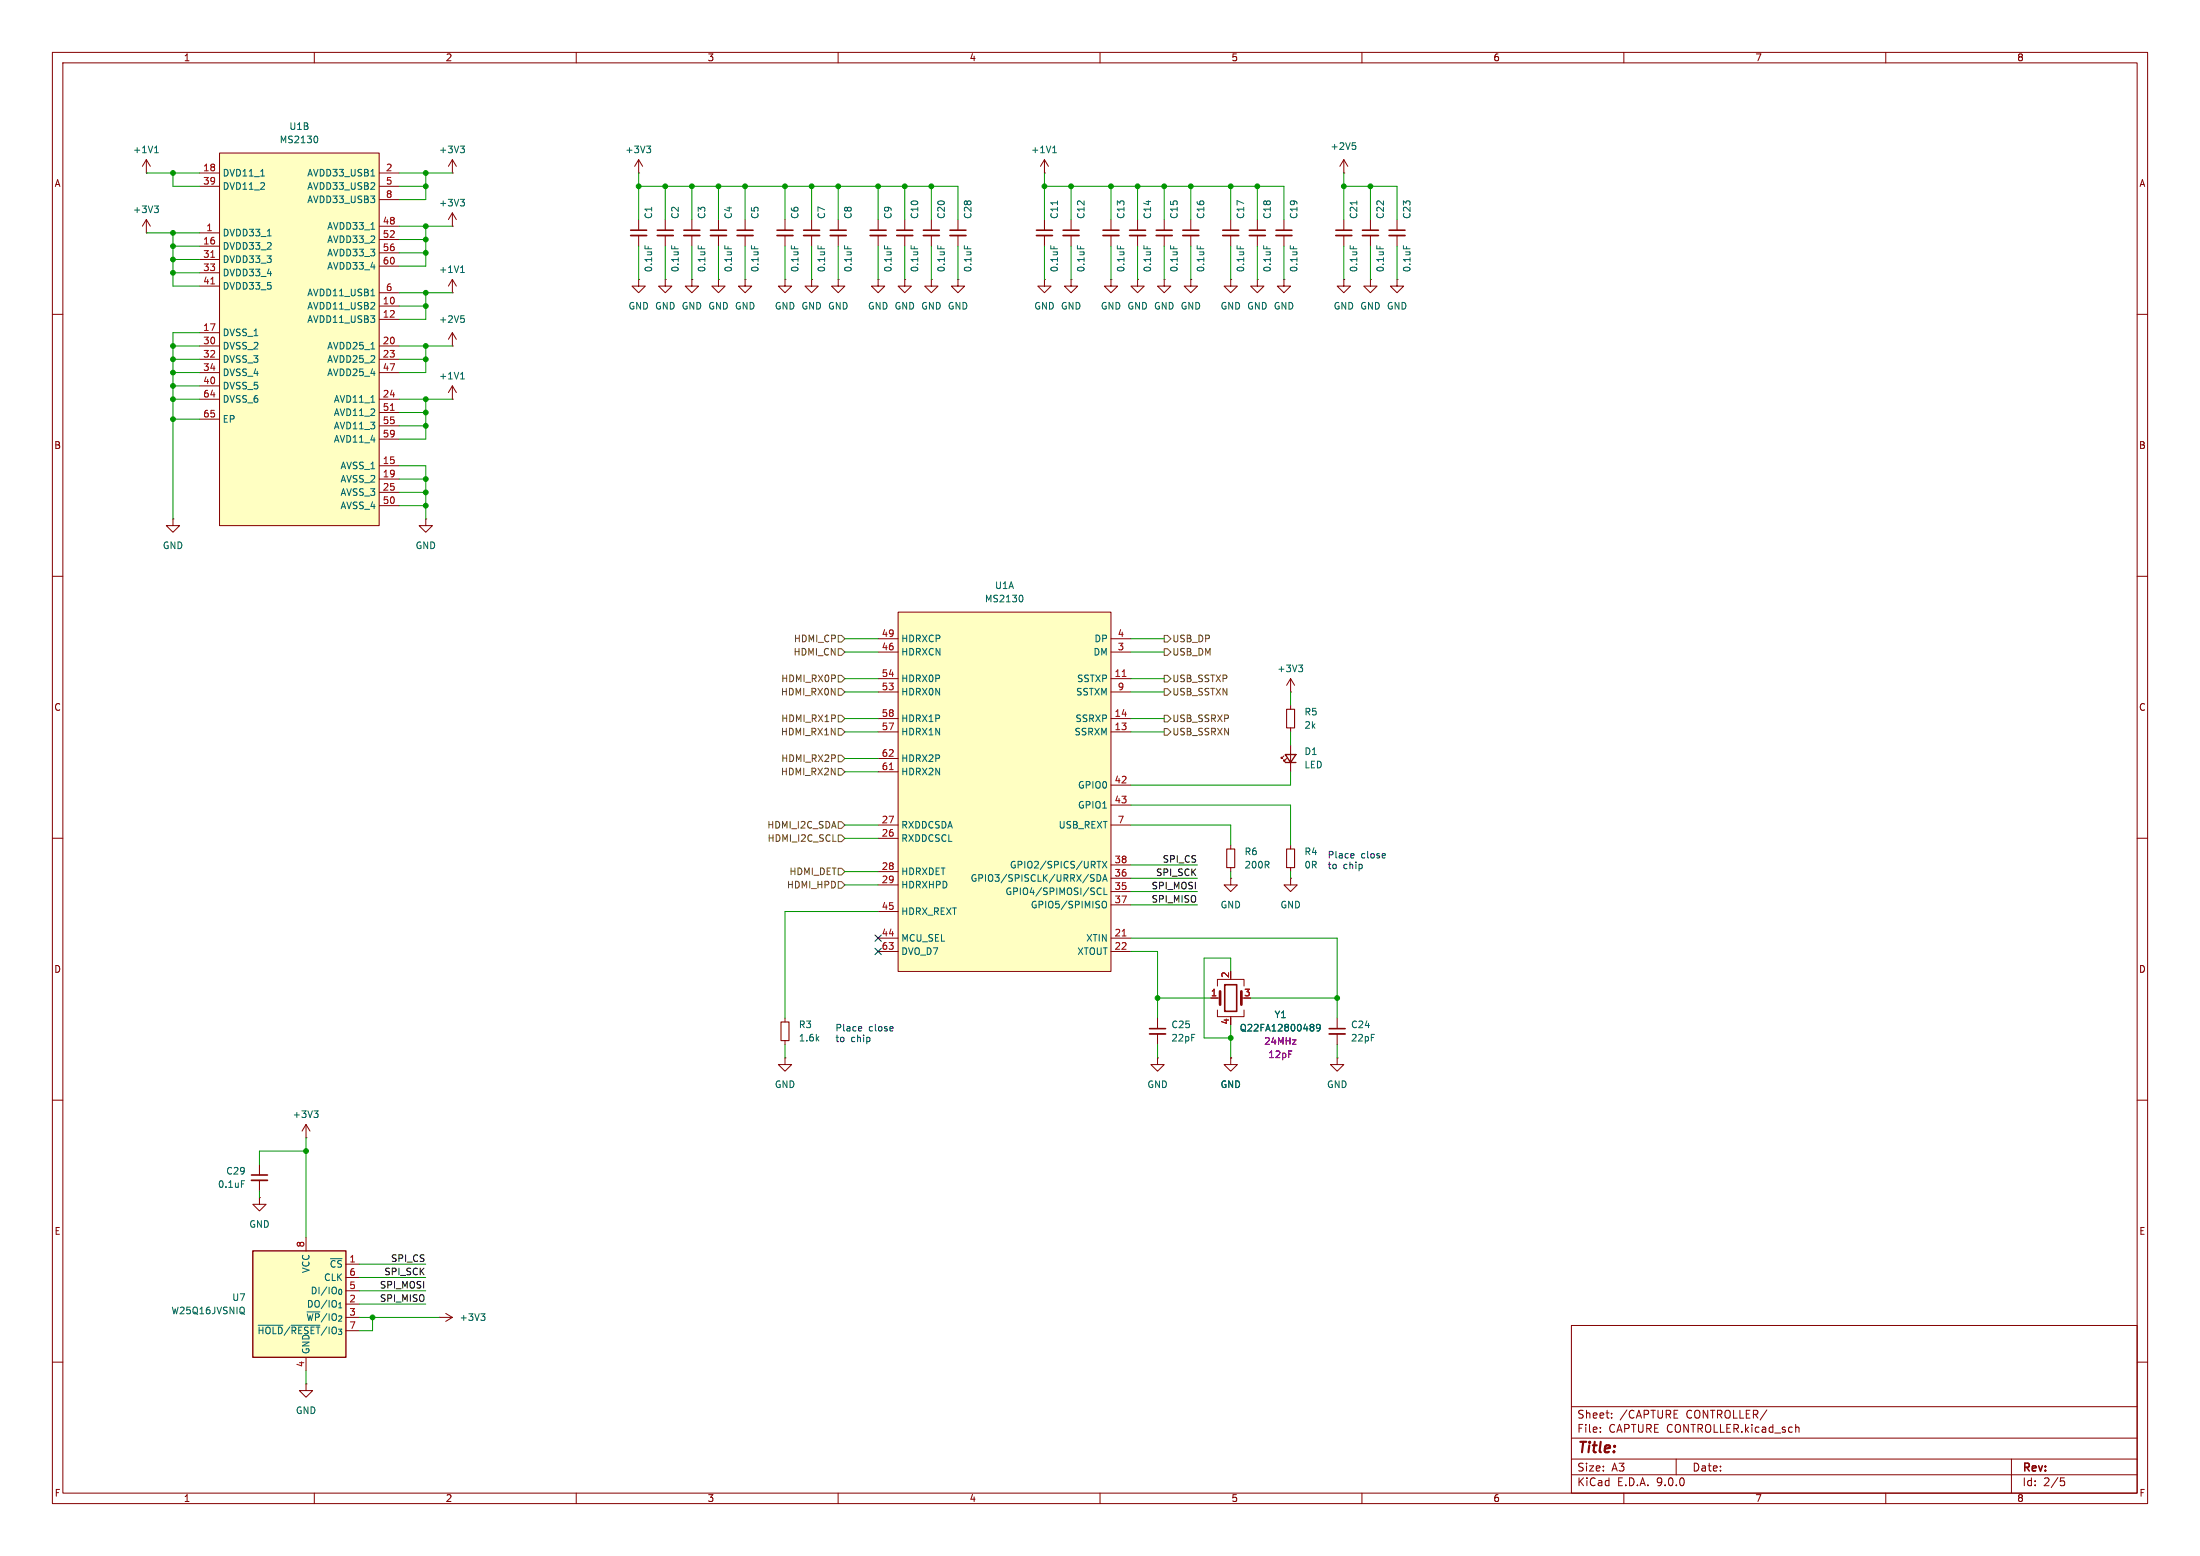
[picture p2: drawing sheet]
<svg xmlns="http://www.w3.org/2000/svg" width="420mm" height="297mm" viewBox="0 0 420 297" stroke-linecap="round" stroke-linejoin="round" font-family="sans-serif">
<g fill="none" stroke="#840000" stroke-width=".19">
<path d="M10 10h400v277h-400zM12 12h396v273h-396zM60 10v2M110 10v2M160 10v2M210 10v2M260 10v2M310 10v2M360 10v2M127 53.3v1.3h-1.3l1.3 1.3 1.3-1.3h-1.3M127 53.3h.1M127 41.9v2"/>
<path d="M127 45v2M149.9 53.3v1.3h-1.3l1.3 1.3 1.2-1.3h-1.2M149.9 53.3h.1M154.9 53.3v1.3h-1.2l1.2 1.3 1.3-1.3h-1.3M154.9 53.3h.1M240 53.3v1.3h-1.2l1.2 1.3 1.3-1.3h-1.3M240 53.3h.1M240 41.9v2M240 45v2M245.1 53.3v1.3h-1.3l1.3 1.3 1.3-1.3h-1.3M245.1 53.3h.1M261.6 41.9v2"/>
<path d="M261.6 45v2M266.7 41.9v2M266.7 45v2M10 60h2M408 60h2M10 110h2M408 110h2M246.4 132.1h.1M246.4 129.5l.7 1.3M246.4 129.5l-.8 1.3M246.4 129.5v2.6M246.4 134.6v.8"/>
<path d="M246.4 138.9v.8M10 160h2M245.1 144.3l-.5 .5v-.3v.3h.3M245.6 144.8l-.5 .5v-.3v.3h.3M246.4 142.2v5.1M408 160h2M10 210h2M408 210h2M300 253h108v32h-108zM10 260h2M300 278.5h108M300 274.5h108"/>
<path d="M300 268.5h108M305.5 273.2v.2M305.5 272.5v.1M307.7 270.5v.2M307.7 269.8v.1M320 278.5v3M342.9 272.5h.5v.9M384 278.5v6.5M408 260h2M60 285v2M110 285v2M160 285v2"/>
<path d="M210 285v2M260 285v2M300 281.5h108M310 285v2M360 285v2M393.4 282.1h.7M393.5 282.7h.4l.3 .2-.2 .6-.5 .1"/>
</g>
<path d="M125.5 43.9h3M238.5 43.9h3.1M260.1 43.9h3M265.2 43.9h3" fill="none" stroke="#840000" stroke-width=".3"/>
<path d="M125.5 45h3M238.5 45h3.1M260.1 45h3M265.2 45h3" fill="none" stroke="#840000" stroke-width=".33"/>
<path d="M128.2 46.9v.6M241.2 46.9v.6M262.8 46.9v.6M267.9 46.9v.6M247.9 126.9h.8l-.4 .5M248.4 127.4l.3 .3v.3l-.3 .2" fill="none" stroke="#006464" stroke-width=".19"/>
<path d="M245.6 135.4h1.5v3.5h-1.5z" fill="none" stroke="#840000" stroke-width=".2"/>
<path d="M245.4 144h2l-1 1.5zM245.4 145.5h2" fill="none" stroke="#840000" stroke-width=".25"/>
<path d="M171.4 116.8h40.7v68.6h-40.7z" fill="#ffffc2"/>
<g fill="none" stroke="#840000" stroke-width=".19">
<path d="M86.4 33h.1M86.4 30.5v2.5M86.4 30.5l-.8 1.3M86.4 30.5l.7 1.3M121.9 33h.1M121.9 30.5v2.5M121.9 30.5l.8 1.3M121.9 30.5l-.7 1.3M256.5 33h.1M256.5 30.5l-.7 1.3M256.5 30.5l.8 1.3M256.5 30.5v2.5"/>
<path d="M86.4 43.2h.1M86.4 55.9h.1M86.4 40.6l-.8 1.3M86.4 40.6l.7 1.3M86.4 40.6v2.6M86.4 53.3v2.6M86.4 53.3l-.8 1.3M86.4 53.3l.7 1.3M121.9 53.3v1.3h-1.3l1.3 1.3 1.3-1.3h-1.3M121.9 53.3h.1M121.9 41.9v2M121.9 45v2"/>
<path d="M132.1 53.3v1.3h-1.3l1.3 1.3 1.2-1.3h-1.2M132.1 53.3h.1M137.2 53.3v1.3h-1.3l1.3 1.3 1.2-1.3h-1.2M137.2 53.3h.1M142.2 53.3v1.3h-1.2l1.2 1.3 1.3-1.3h-1.3M142.2 53.3h.1M149.9 41.9v2M149.9 45v2M167.6 53.3v1.3h-1.2l1.2 1.3 1.3-1.3h-1.3M167.6 53.3h.1M172.7 53.3v1.3h-1.3l1.3 1.3 1.3-1.3h-1.3M172.7 53.3h.1"/>
<path d="M212.1 53.3v1.3h-1.3l1.3 1.3 1.3-1.3h-1.3M212.1 53.3h.1M212.1 41.9v2M212.1 45v2M217.2 53.3v1.3h-1.3l1.3 1.3 1.2-1.3h-1.2M217.2 53.3h.1M217.2 41.9v2M217.2 45v2M222.2 53.3v1.3h-1.2l1.2 1.3 1.3-1.3h-1.3M222.2 53.3h.1M222.2 41.9v2M222.2 45v2"/>
<path d="M227.3 53.3v1.3h-1.2l1.2 1.3 1.3-1.3h-1.3M227.3 53.3h.1M234.9 53.3v1.3h-1.2l1.2 1.3 1.3-1.3h-1.3M234.9 53.3h.1M234.9 41.9v2M234.9 45v2M245.1 41.9v2M245.1 45v2M256.5 53.3v1.3h-1.2l1.2 1.3 1.3-1.3h-1.3M256.5 53.3h.1M261.6 53.3v1.3h-1.3l1.3 1.3 1.3-1.3h-1.3M261.6 53.3h.1"/>
<path d="M266.7 53.3v1.3h-1.3l1.3 1.3 1.3-1.3h-1.3M266.7 53.3h.1M86.4 66h.1M86.4 63.5v2.5M86.4 63.5l-.8 1.3M86.4 63.5l.7 1.3M171.4 116.8h40.7v68.6h-40.7zM167.6 121.9h3.8M167.6 124.5h3.8M167.6 129.5h3.8M167.6 132.1h3.8M167.6 137.2h3.8"/>
<path d="M167.6 139.7h3.8M212.1 121.9h3.8M212.1 124.5h3.8M212.1 129.5h3.8M212.1 132.1h3.8M212.1 137.2h3.8M212.1 139.7h3.8M167.6 144.8h3.8M167.6 147.3h3.8M167.6 157.5h3.8M212.1 157.5h3.8M212.1 149.9h3.8"/>
<path d="M212.1 153.7h3.8M167.6 160h3.8M167.6 166.4h3.8M167.6 168.9h3.8M167.6 174h3.8M167.6 179.1h3.8M212.1 179.1h3.8M212.1 165.1h3.8M212.1 167.6h3.8M212.1 170.2h3.8M212.1 172.7h3.8M234.9 167.6v1.3h-1.2l1.2 1.3 1.3-1.3h-1.3"/>
<path d="M234.9 167.6h.1M234.9 161.3v.8M234.9 165.6v.8M246.4 161.3v.8M246.4 165.6v.8M149.9 194.3v.8M149.9 198.6v.8M167.6 181.6h3.8M212.1 181.6h3.8M149.9 201.9v1.3h-1.3l1.3 1.3 1.2-1.3h-1.2M149.9 201.9h.1M49.5 228.6v1.3h1.3l-1.3 1.2-1.2-1.2h1.2"/>
<path d="M49.5 228.6h.1M49.5 222.2v2.1M49.5 225.3v2M83.8 251.5h.1M83.8 251.5h2.6M85.1 250.7l1.3 .8M86.4 251.5l-1.3 .7M58.4 264.2v1.2h1.3l-1.3 1.3-1.3-1.3h1.3M58.4 264.2h.1"/>
</g>
<path d="M214.2 129.1h.8M169.8 146.9h.7M214.2 178.7h.8" fill="none" stroke="#a90000" stroke-width=".19"/>
<g fill="none" stroke="#006464" stroke-width=".19">
<path d="M87.9 27.9h.8l-.5 .5M87.9 38h.8l-.5 .5M88.4 38.5l.3 .3v.3l-.3 .2M88.4 28.4l.3 .2v.3l-.3 .3M123.4 27.9h.8l-.4 .5M124 28.4l.2 .2v.3l-.2 .3M258.2 27.2h.6M258.6 27.7l.2 .3v.3l-.2 .2M87.9 52h.8M88.1 51l.2-.3v1.3M123.1 46.9v.6M151.1 46.9v.6"/>
<path d="M213.3 46.9v.6M218.4 46.9v.6M223.5 46.9v.6M236.2 46.9v.6M246.3 46.9v.6M88 60.3h.6M88.4 60.8l.3 .2v.3l-.3 .2M195 113.6a.79 .79 0 0 1 0 1.3M208.7 166.9l.2 .1M208.8 167.7l.1 .2-.1 .3M209.4 166.9a.64 .64 0 0 1 .8 .7 .64 .64 0 0 1-.8 .6zM209.4 164.4h.8"/>
<path d="M209.5 170.6l.3 .2 .4-.2M210.2 169.6l-.4-.1-.3 .2M210.5 172.2l.2-.2a.43 .43 0 0 1 .5 .5v.4a.43 .43 0 0 1-.3 .4 .43 .43 0 0 1-.4-.2M210.5 164.4l.8 1.3M210.5 168.2l.4-1.3 .5 1.3M210.6 167.9h.6M210.8 169.5v1.3h.6M211.3 164.4l-.8 1.3M46.1 225.4h.6M91.8 250.8h.8l-.4 .5M92.3 251.3l.3 .2v.3l-.3 .2"/>
</g>
<path d="M120.4 43.9h3M148.3 43.9h3.1M210.6 43.9h3M215.6 43.9h3.1M220.7 43.9h3.1M233.4 43.9h3.1M243.6 43.9h3M48 224.3h3.1" fill="none" stroke="#840000" stroke-width=".3"/>
<path d="M120.4 45h3M148.3 45h3.1M210.6 45h3M215.6 45h3.1M220.7 45h3.1M233.4 45h3.1M243.6 45h3M48 225.3h3.1" fill="none" stroke="#840000" stroke-width=".33"/>
<path d="M234.2 162.1h1.5v3.5h-1.5zM245.6 162.1h1.5v3.5h-1.5zM149.1 195.1h1.5v3.5h-1.5z" fill="none" stroke="#840000" stroke-width=".2"/>
<path d="M48.3 238.8h17.7v20.3h-17.7z" fill="#ffffc2"/>
<path d="M48.3 238.8h17.7v20.3h-17.7z" fill="none" stroke="#840000" stroke-width=".25"/>
<g fill="none" stroke="#840000" stroke-width=".19">
<path d="M199.4 33h.1M199.4 30.5l.8 1.3M199.4 30.5l-.8 1.3M199.4 30.5v2.5M154.9 41.9v2M154.9 45v2M160 53.3v1.3h-1.3l1.3 1.3 1.3-1.3h-1.3M160 53.3h.1M160 41.9v2M160 45v2M167.6 41.9v2M167.6 45v2"/>
<path d="M172.7 41.9v2M172.7 45v2M177.8 53.3v1.3h-1.3l1.3 1.3 1.3-1.3h-1.3M177.8 53.3h.1M177.8 41.9v2M177.8 45v2M182.9 53.3v1.3h-1.3l1.3 1.3 1.2-1.3h-1.2M182.9 53.3h.1M182.9 41.9v2M182.9 45v2M199.4 53.3v1.3h-1.3l1.3 1.3 1.3-1.3h-1.3M199.4 53.3h.1"/>
<path d="M199.4 41.9v2M199.4 45v2M204.5 53.3v1.3h-1.3l1.3 1.3 1.2-1.3h-1.2M204.5 53.3h.1M204.5 41.9v2M204.5 45v2M227.3 41.9v2M227.3 45v2M256.5 41.9v2M256.5 45v2M86.4 76.2h.1M86.4 73.7l-.8 1.2"/>
<path d="M86.4 73.7l.7 1.2M86.4 73.7v2.5M33 99.1v1.2h-1.3l1.3 1.3 1.3-1.3h-1.3M33 99.1h.1M81.3 99.1v1.2h1.2l-1.2 1.3-1.3-1.3h1.3M81.3 99.1h.1M246.4 167.6v1.3h-1.3l1.3 1.3 1.2-1.3h-1.2M246.4 167.6h.1M221 194.3v2M221 197.4v2M231.1 190.5h1.8M232.4 188.2v-1.3h5.1v1.3"/>
<path d="M232.4 192.8v1.3h5.1v-1.3M234.9 194.1v.2M255.3 194.3v2M255.3 197.4v2M221 201.9v1.3h-1.3l1.3 1.3 1.2-1.3h-1.2M221 201.9h.1M234.9 201.9v1.3h-1.2l1.2 1.3 1.3-1.3h-1.3M234.9 201.9h.1M255.3 201.9v1.3h-1.3l1.3 1.3 1.2-1.3h-1.2M255.3 201.9h.1M58.4 236.2v2.6M58.4 259.1v2.5"/>
<path d="M66 241.3h2.6M66 243.8h2.6M66 246.4h2.6M66 248.9h2.6"/>
</g>
<g fill="none" stroke="#006464" stroke-width=".19">
<path d="M201 29.2h.7M201.1 28.2l.2-.3v1.3M201.9 38.4v.7M259 38.4v.7M156.2 46.9v.6M161.2 46.9v.6M168.9 46.9v.6M173.9 46.9v.6M179 46.9v.6M184.1 46.9v.6M200.6 46.9v.6M205.7 46.9v.6"/>
<path d="M228.5 46.9v.6M257.8 46.9v.6M87.9 72.3h.8M88.1 71.4l.2-.3v1.2M250.6 195.5l.2 .3-.2 .3 .2 .2v.3l-.2 .2M252 196.1l-.2 .2h-.4l-.1-.2v-.3l.3-.3h.2l.2 .3a.84 .84 0 0 1-.3 1h-.3M46.5 249.6a.9 .9 0 0 1 0 1.1l.2 .2M49.3 253h4.7M55.6 253h5.5"/>
</g>
<path d="M232.9 189.2v2.6M237 189.2v2.6" fill="none" stroke="#840000" stroke-width=".51"/>
<g fill="none" stroke="#840000" stroke-width=".3">
<path d="M153.4 43.9h3.1M158.5 43.9h3M166.1 43.9h3.1M171.2 43.9h3M176.3 43.9h3M181.4 43.9h3M197.9 43.9h3M202.9 43.9h3.1M225.8 43.9h3.1M255 43.9h3.1M219.5 196.3h3M233.8 188h2.3v5h-2.3z"/>
<path d="M253.7 196.3h3.1"/>
</g>
<path d="M153.4 45h3.1M158.5 45h3M166.1 45h3.1M171.2 45h3M176.3 45h3M181.4 45h3M197.9 45h3M202.9 45h3.1M225.8 45h3.1M255 45h3.1M219.5 197.4h3M253.7 197.4h3.1" fill="none" stroke="#840000" stroke-width=".33"/>
<path d="M41.9 29.2h30.5v71.1h-30.5z" fill="#ffffc2"/>
<g fill="none" stroke="#840000" stroke-width=".19">
<path d="M27.9 33h.1M27.9 30.5v2.5M27.9 30.5l.8 1.3M27.9 30.5l-.7 1.3M38.1 33h3.8M38.1 35.6h3.8M41.9 29.2h30.5v71.1h-30.5zM72.4 33h3.8M72.4 35.6h3.8M72.4 38.1h3.8M27.9 44.5h.1M27.9 41.9l.8 1.3"/>
<path d="M27.9 41.9l-.7 1.3M27.9 41.9v2.6M38.1 44.5h3.8M38.1 47h3.8M38.1 49.5h3.8M38.1 52.1h3.8M38.1 54.6h3.8M72.4 43.2h3.8M72.4 45.7h3.8M72.4 48.3h3.8M72.4 50.8h3.8M72.4 55.9h3.8"/>
<path d="M72.4 58.4h3.8M132.1 41.9v2M132.1 45v2M137.2 41.9v2M137.2 45v2M142.2 41.9v2M142.2 45v2M38.1 63.5h3.8M38.1 66h3.8M38.1 68.6h3.8M38.1 71.1h3.8M38.1 73.7h3.8"/>
<path d="M38.1 76.2h3.8M72.4 66h3.8M72.4 68.6h3.8M72.4 71.1h3.8M72.4 76.2h3.8M72.4 61h3.8M72.4 78.7h3.8M38.1 80h3.8M72.4 81.3h3.8M72.4 83.8h3.8M72.4 88.9h3.8M72.4 91.4h3.8"/>
<path d="M72.4 94h3.8M72.4 96.5h3.8M231.1 190.5h1.3M58.4 217.2h.1M58.4 214.6l-.7 1.3M58.4 214.6l.8 1.3M58.4 214.6v2.6M234.9 201.9h.1"/>
</g>
<g fill="none" stroke="#006464" stroke-width=".19">
<path d="M29.5 39.3h.7l-.4 .5M29.5 29.2h.7M29.6 28.2l.3-.3v1.3M30 39.8l.2 .2v.3l-.2 .3M49.8 33.6h.7M60.4 26a.79 .79 0 0 1 0 1.2M70.8 33.6h.7M51 45h.8M70.8 43.8h.7M70.8 56.5h.7M133.3 46.9v.6M138.4 46.9v.6"/>
<path d="M143.5 46.9v.6M70.8 66.6h.7M70.8 76.8h.7M250.6 195.5l.2 .3-.2 .3 .2 .2v.3l-.2 .2M252 196.1l-.2 .2h-.4l-.1-.2v-.3l.3-.3h.2l.2 .3a.84 .84 0 0 1-.3 1h-.3M59.9 212h.8l-.4 .5M60.5 212.5l.2 .3v.3l-.2 .2"/>
</g>
<path d="M40.2 49.1h.8M40.2 54.2h.8M74.5 78.3h.8" fill="none" stroke="#a90000" stroke-width=".19"/>
<path d="M130.6 43.9h3M135.6 43.9h3.1M140.7 43.9h3.1" fill="none" stroke="#840000" stroke-width=".3"/>
<path d="M130.6 45h3M135.6 45h3.1M140.7 45h3.1" fill="none" stroke="#840000" stroke-width=".33"/>
<g fill="none" stroke="#725600" stroke-width=".19">
<path d="M160 123.8h.7l.6 .7-.6 .6h-.7zM160 128.9h.7l.6 .6-.6 .7h-.7zM160 121.3h.7l.6 .6-.6 .7h-.7zM160 139.1h.7l.6 .6-.6 .6h-.7zM160 136.5h.7l.6 .7-.6 .6h-.7zM160 131.4h.7l.6 .7-.6 .6h-.7zM222.2 121.3h.7l.6 .6-.6 .7h-.7zM222.2 123.8h.7l.6 .7-.6 .6h-.7zM222.2 139.1h.7l.6 .6-.6 .6h-.7zM222.2 136.5h.7l.6 .7-.6 .6h-.7zM222.2 128.9h.7l.6 .6-.6 .7h-.7zM222.2 131.4h.7l.6 .7-.6 .6h-.7z"/>
<path d="M160 159.4h.7l.6 .6-.6 .7h-.7zM160 144.1h.7l.6 .7-.6 .6h-.7zM160 156.8h.7l.6 .7-.6 .6h-.7zM160 146.7h.7l.6 .6-.6 .7h-.7zM160 168.3h.7l.6 .6-.6 .6h-.7zM160 165.7h.7l.6 .7-.6 .6h-.7z"/>
</g>
<g fill="none" stroke="#009600" stroke-width=".19">
<path d="M27.9 33h10.2M33 33v2.6h5.1M76.2 35.6h5.1M76.2 33h10.2M81.3 33v5.1h-5.1M121.9 35.6h61v6.3M121.9 33v8.9M127 35.6v6.3M132.1 35.6v6.3M137.2 35.6v6.3M142.2 35.6v6.3M149.9 35.6v6.3"/>
<path d="M154.9 35.6v6.3M160 35.6v6.3M167.6 35.6v6.3M172.7 35.6v6.3M177.8 35.6v6.3M199.4 35.6h45.7v6.3M199.4 33v8.9M204.5 35.6v6.3M212.1 35.6v6.3M217.2 35.6v6.3M222.2 35.6v6.3M227.3 35.6v6.3"/>
<path d="M234.9 35.6v6.3M240 35.6v6.3M256.5 35.6h10.2v6.3M256.5 33v8.9M261.6 35.6v6.3M27.9 44.5h10.2M33 44.5v10.1h5.1M33 52.1h5.1M33 49.5h5.1M33 47h5.1M76.2 43.2h10.2M76.2 58.4h5.1"/>
<path d="M76.2 55.9h10.2M76.2 48.3h5.1M76.2 45.7h5.1M81.3 43.2v7.6h-5.1M81.3 55.9v5.1h-5.1M121.9 47v6.3M127 47v6.3M132.1 47v6.3M137.2 47v6.3M142.2 47v6.3M149.9 47v6.3M154.9 47v6.3"/>
<path d="M160 47v6.3M167.6 47v6.3M172.7 47v6.3M177.8 47v6.3M182.9 47v6.3M199.4 47v6.3M204.5 47v6.3M212.1 47v6.3M217.2 47v6.3M222.2 47v6.3M227.3 47v6.3M234.9 47v6.3"/>
<path d="M240 47v6.3M245.1 47v6.3M256.5 47v6.3M261.6 47v6.3M266.7 47v6.3M33 68.6h5.1M33 66h5.1M33 71.1h5.1M33 76.2h5.1M33 73.7h5.1M38.1 63.5h-5.1v35.6M76.2 68.6h5.1"/>
<path d="M76.2 66h10.2M76.2 76.2h10.2M76.2 78.7h5.1M81.3 66v5.1h-5.1M81.3 76.2v7.6h-5.1M33 80h5.1M76.2 88.9h5.1v10.2M76.2 96.5h5.1M76.2 94h5.1M76.2 91.4h5.1M76.2 81.3h5.1M161.3 139.7h6.3"/>
<path d="M161.3 137.2h6.3M161.3 132.1h6.3M161.3 121.9h6.3M161.3 124.5h6.3M161.3 129.5h6.3M215.9 139.7h6.3M215.9 137.2h6.3M215.9 132.1h6.3M215.9 121.9h6.3M215.9 124.5h6.3M215.9 129.5h6.3M246.4 132.1v2.5"/>
<path d="M246.4 139.7v2.5M161.3 157.5h6.3M161.3 144.8h6.3M161.3 147.3h6.3M215.9 157.5h19v3.8M215.9 153.7h30.5v7.6M246.4 147.3v2.6h-30.5M161.3 160h6.3M161.3 166.4h6.3M161.3 168.9h6.3M167.6 174h-17.7v20.3M215.9 172.7h12.7"/>
<path d="M215.9 170.2h12.7M215.9 179.1h39.4v15.2M215.9 165.1h12.7M215.9 167.6h12.7M234.9 166.4v1.2M246.4 166.4v1.2M149.9 199.4v2.5M215.9 181.6h5.1v12.7M221 190.5h10.1M221 199.4v2.5M234.9 185.4v-2.5h-5v15.2h5M234.9 195.6v6.3"/>
<path d="M238.8 190.5h16.5M255.3 199.4v2.5M58.4 219.7h-8.9v2.5M58.4 217.2v19M49.5 227.3v1.3M68.6 241.3h12.7M68.6 243.8h12.7M68.6 246.4h12.7M68.6 251.5h15.2M68.6 248.9h12.7M71.1 251.5v2.5h-2.5M58.4 261.6v2.6"/>
</g>
<path d="M167 178.5l1.2 1.2M168.2 178.5l-1.2 1.2M167 181l1.2 1.2M168.2 181l-1.2 1.2" fill="none" stroke="#000084" stroke-width=".19"/>
<path d="M258.3 162.9l.2 .3-.6 .1M258.4 163.7l-.1 .1M164.3 195.9l.2 .3-.6 .2M164.4 196.7l-.1 .1" fill="none" stroke="#0000c2" stroke-width=".19"/>
<g fill="#009600" stroke="#009600" stroke-width=".19">
<circle cx="222.2" cy="35.6" r=".46"/>
<circle cx="227.3" cy="35.6" r=".46"/>
<circle cx="234.9" cy="35.6" r=".46"/>
<circle cx="204.5" cy="35.6" r=".46"/>
<circle cx="199.4" cy="35.6" r=".46"/>
<circle cx="217.2" cy="35.6" r=".46"/>
<circle cx="212.1" cy="35.6" r=".46"/>
<circle cx="240" cy="35.6" r=".46"/>
<circle cx="261.6" cy="35.6" r=".46"/>
<circle cx="256.5" cy="35.6" r=".46"/>
<circle cx="234.9" cy="198.1" r=".46"/>
<circle cx="255.3" cy="190.5" r=".46"/>
<circle cx="221" cy="190.5" r=".46"/>
<circle cx="154.9" cy="35.6" r=".46"/>
<circle cx="160" cy="35.6" r=".46"/>
<circle cx="172.7" cy="35.6" r=".46"/>
<circle cx="177.8" cy="35.6" r=".46"/>
<circle cx="167.6" cy="35.6" r=".46"/>
<circle cx="149.9" cy="35.6" r=".46"/>
<circle cx="81.3" cy="68.6" r=".46"/>
<circle cx="81.3" cy="76.2" r=".46"/>
<circle cx="81.3" cy="78.7" r=".46"/>
<circle cx="81.3" cy="96.5" r=".46"/>
<circle cx="81.3" cy="91.4" r=".46"/>
<circle cx="81.3" cy="94" r=".46"/>
<circle cx="81.3" cy="81.3" r=".46"/>
<circle cx="33" cy="71.1" r=".46"/>
<circle cx="33" cy="73.7" r=".46"/>
<circle cx="33" cy="76.2" r=".46"/>
<circle cx="33" cy="80" r=".46"/>
<circle cx="33" cy="49.5" r=".46"/>
<circle cx="33" cy="52.1" r=".46"/>
<circle cx="33" cy="66" r=".46"/>
<circle cx="33" cy="68.6" r=".46"/>
<circle cx="33" cy="44.5" r=".46"/>
<circle cx="33" cy="47" r=".46"/>
<circle cx="33" cy="33" r=".46"/>
<circle cx="142.2" cy="35.6" r=".46"/>
<circle cx="127" cy="35.6" r=".46"/>
<circle cx="132.1" cy="35.6" r=".46"/>
<circle cx="137.2" cy="35.6" r=".46"/>
<circle cx="121.9" cy="35.6" r=".46"/>
<circle cx="81.3" cy="35.6" r=".46"/>
<circle cx="81.3" cy="33" r=".46"/>
<circle cx="81.3" cy="48.3" r=".46"/>
<circle cx="81.3" cy="45.7" r=".46"/>
<circle cx="81.3" cy="43.2" r=".46"/>
<circle cx="81.3" cy="55.9" r=".46"/>
<circle cx="81.3" cy="58.4" r=".46"/>
<circle cx="81.3" cy="66" r=".46"/>
<circle cx="71.1" cy="251.5" r=".46"/>
<circle cx="58.4" cy="219.7" r=".46"/>
</g>
<text font-size="2.8" fill="#840000" x="301" y="277.9">Title:</text>
<g font-size="2.1" fill="#840000">
<text x="301" y="273.7">File:</text>
<text x="301" y="271">Sheet:</text>
<text x="307.1" y="273.7">CAPTURE CONTROLLER.kicad_sch</text>
<text x="309.2" y="271">/CAPTURE</text>
<text x="321.9" y="271">CONTROLLER/</text>
<text x="301" y="281.1">Size:</text>
<text x="307.6" y="281.1">A3</text>
<text x="323" y="281.1">Date:</text>
<text x="386" y="281.3">Rev:</text>
<text x="301" y="283.9">KiCad</text>
<text x="308.7" y="283.9">E.D.A.</text>
<text x="316.3" y="283.9">9.0.0</text>
<text x="386" y="283.9">Id:</text>
<text x="390.1" y="283.9">2/5</text>
</g>
<g font-size="1.8" fill="#840000">
<text x="35" y="11.9">1</text>
<text x="85" y="11.9">2</text>
<text x="135" y="11.9">3</text>
<text x="185" y="11.9">4</text>
<text x="235" y="11.9">5</text>
<text x="285" y="11.9">6</text>
<text x="335" y="11.9">7</text>
<text x="385" y="11.9">8</text>
<text x="10.3" y="35.9">A</text>
<text x="408.3" y="35.9">A</text>
<text x="10.3" y="85.9">B</text>
<text x="408.2" y="85.9">B</text>
<text x="10.3" y="135.9">C</text>
<text x="408.2" y="135.9">C</text>
<text x="10.3" y="185.9">D</text>
<text x="408.2" y="185.9">D</text>
<text x="10.3" y="235.9">E</text>
<text x="408.3" y="235.9">E</text>
<text x="10.3" y="285.9">F</text>
<text x="35" y="286.9">1</text>
<text x="85" y="286.9">2</text>
<text x="135" y="286.9">3</text>
<text x="185" y="286.9">4</text>
<text x="235" y="286.9">5</text>
<text x="285" y="286.9">6</text>
<text x="335" y="286.9">7</text>
<text x="385" y="286.9">8</text>
<text x="408.3" y="285.9">F</text>
</g>
<g font-size="1.8" fill="#006464">
<text x="25.3" y="29.4">+1V1</text>
<text x="53.3" y="27.5">MS2130</text>
<text x="55.1" y="25">U1B</text>
<text x="83.7" y="29.4">+3V3</text>
<text x="119.3" y="29.4">+3V3</text>
<text x="196.7" y="29.4">+1V1</text>
<text x="253.9" y="28.8">+2V5</text>
<text x="42.4" y="33.9">DVD11_1</text>
<text x="58.6" y="33.9">AVDD33_USB1</text>
<text x="25.3" y="40.9">+3V3</text>
<text x="42.4" y="36.4">DVD11_2</text>
<text x="58.6" y="36.4">AVDD33_USB2</text>
<text x="58.6" y="39">AVDD33_USB3</text>
<text x="83.7" y="39.6">+3V3</text>
<text x="124.7" y="41.9" transform="rotate(-90 124.7 41.9)">C1</text>
<text x="129.8" y="41.9" transform="rotate(-90 129.8 41.9)">C2</text>
<text x="134.8" y="41.9" transform="rotate(-90 134.8 41.9)">C3</text>
<text x="139.9" y="41.9" transform="rotate(-90 139.9 41.9)">C4</text>
<text x="145" y="41.9" transform="rotate(-90 145 41.9)">C5</text>
<text x="152.6" y="41.9" transform="rotate(-90 152.6 41.9)">C6</text>
<text x="157.7" y="41.9" transform="rotate(-90 157.7 41.9)">C7</text>
<text x="162.8" y="41.9" transform="rotate(-90 162.8 41.9)">C8</text>
<text x="170.4" y="41.9" transform="rotate(-90 170.4 41.9)">C9</text>
<text x="175.5" y="41.9" transform="rotate(-90 175.5 41.9)">C10</text>
<text x="180.6" y="41.9" transform="rotate(-90 180.6 41.9)">C20</text>
<text x="185.6" y="41.9" transform="rotate(-90 185.6 41.9)">C28</text>
<text x="202.2" y="41.9" transform="rotate(-90 202.2 41.9)">C11</text>
<text x="207.2" y="41.9" transform="rotate(-90 207.2 41.9)">C12</text>
<text x="214.9" y="41.9" transform="rotate(-90 214.9 41.9)">C13</text>
<text x="219.9" y="41.9" transform="rotate(-90 219.9 41.9)">C14</text>
<text x="225" y="41.9" transform="rotate(-90 225 41.9)">C15</text>
<text x="230.1" y="41.9" transform="rotate(-90 230.1 41.9)">C16</text>
<text x="237.7" y="41.9" transform="rotate(-90 237.7 41.9)">C17</text>
<text x="242.8" y="41.9" transform="rotate(-90 242.8 41.9)">C18</text>
<text x="247.9" y="41.9" transform="rotate(-90 247.9 41.9)">C19</text>
<text x="259.3" y="41.9" transform="rotate(-90 259.3 41.9)">C21</text>
<text x="264.4" y="41.9" transform="rotate(-90 264.4 41.9)">C22</text>
<text x="269.5" y="41.9" transform="rotate(-90 269.5 41.9)">C23</text>
<text x="42.4" y="45.3">DVDD33_1</text>
<text x="42.4" y="47.9">DVDD33_2</text>
<text x="62.4" y="44">AVDD33_1</text>
<text x="62.4" y="46.6">AVDD33_2</text>
<text x="42.4" y="50.4">DVDD33_3</text>
<text x="42.4" y="52.9">DVDD33_4</text>
<text x="62.4" y="49.1">AVDD33_3</text>
<text x="62.4" y="51.7">AVDD33_4</text>
<text x="83.7" y="52.3">+1V1</text>
<text x="124.7" y="52.1" transform="rotate(-90 124.7 52.1)">0.1uF</text>
<text x="129.8" y="52.1" transform="rotate(-90 129.8 52.1)">0.1uF</text>
<text x="134.8" y="52.1" transform="rotate(-90 134.8 52.1)">0.1uF</text>
<text x="139.9" y="52.1" transform="rotate(-90 139.9 52.1)">0.1uF</text>
<text x="145" y="52.1" transform="rotate(-90 145 52.1)">0.1uF</text>
<text x="152.6" y="52.1" transform="rotate(-90 152.6 52.1)">0.1uF</text>
<text x="157.7" y="52.1" transform="rotate(-90 157.7 52.1)">0.1uF</text>
<text x="162.8" y="52.1" transform="rotate(-90 162.8 52.1)">0.1uF</text>
<text x="170.4" y="52.1" transform="rotate(-90 170.4 52.1)">0.1uF</text>
<text x="175.5" y="52.1" transform="rotate(-90 175.5 52.1)">0.1uF</text>
<text x="180.6" y="52.1" transform="rotate(-90 180.6 52.1)">0.1uF</text>
<text x="185.6" y="52.1" transform="rotate(-90 185.6 52.1)">0.1uF</text>
<text x="202.2" y="52.1" transform="rotate(-90 202.2 52.1)">0.1uF</text>
<text x="207.2" y="52.1" transform="rotate(-90 207.2 52.1)">0.1uF</text>
<text x="214.9" y="52.1" transform="rotate(-90 214.9 52.1)">0.1uF</text>
<text x="219.9" y="52.1" transform="rotate(-90 219.9 52.1)">0.1uF</text>
<text x="225" y="52.1" transform="rotate(-90 225 52.1)">0.1uF</text>
<text x="230.1" y="52.1" transform="rotate(-90 230.1 52.1)">0.1uF</text>
<text x="237.7" y="52.1" transform="rotate(-90 237.7 52.1)">0.1uF</text>
<text x="242.8" y="52.1" transform="rotate(-90 242.8 52.1)">0.1uF</text>
<text x="247.9" y="52.1" transform="rotate(-90 247.9 52.1)">0.1uF</text>
<text x="259.3" y="52.1" transform="rotate(-90 259.3 52.1)">0.1uF</text>
<text x="264.4" y="52.1" transform="rotate(-90 264.4 52.1)">0.1uF</text>
<text x="269.5" y="52.1" transform="rotate(-90 269.5 52.1)">0.1uF</text>
<text x="42.4" y="55.5">DVDD33_5</text>
<text x="58.6" y="56.7">AVDD11_USB1</text>
<text x="58.6" y="59.3">AVDD11_USB2</text>
<text x="119.9" y="59.3">GND GND GND GND GND</text>
<text x="147.8" y="59.3">GND GND GND</text>
<text x="165.6" y="59.3">GND GND GND GND</text>
<text x="197.4" y="59.3">GND GND</text>
<text x="210.1" y="59.3">GND GND GND GND</text>
<text x="232.9" y="59.3">GND GND GND</text>
<text x="254.5" y="59.3">GND GND GND</text>
<text x="42.4" y="64.4">DVSS_1</text>
<text x="58.6" y="61.8">AVDD11_USB3</text>
<text x="83.7" y="61.8">+2V5</text>
<text x="42.4" y="66.9">DVSS_2</text>
<text x="42.4" y="69.4">DVSS_3</text>
<text x="42.4" y="72">DVSS_4</text>
<text x="62.4" y="66.9">AVDD25_1</text>
<text x="62.4" y="69.4">AVDD25_2</text>
<text x="62.4" y="72">AVDD25_4</text>
<text x="42.4" y="74.5">DVSS_5</text>
<text x="42.4" y="77.1">DVSS_6</text>
<text x="63.6" y="77.1">AVD11_1</text>
<text x="83.7" y="72.6">+1V1</text>
<text x="42.4" y="80.9">EP</text>
<text x="63.6" y="79.6">AVD11_2</text>
<text x="63.6" y="82.1">AVD11_3</text>
<text x="63.6" y="84.7">AVD11_4</text>
<text x="64.9" y="89.8">AVSS_1</text>
<text x="64.9" y="92.3">AVSS_2</text>
<text x="64.9" y="94.8">AVSS_3</text>
<text x="64.9" y="97.4">AVSS_4</text>
<text x="31" y="105">GND</text>
<text x="79.2" y="105">GND</text>
<text x="189.9" y="112.6">U1A</text>
<text x="187.9" y="115.2">MS2130</text>
<text x="172" y="122.8">HDRXCP</text>
<text x="172" y="125.3">HDRXCN</text>
<text x="208.7" y="125.3">DM</text>
<text x="208.8" y="122.8">DP</text>
<text x="172" y="130.4">HDRX0P</text>
<text x="205.5" y="130.4">SSTXP</text>
<text x="243.7" y="128.5">+3V3</text>
<text x="172" y="132.9">HDRX0N</text>
<text x="205.3" y="132.9">SSTXM</text>
<text x="248.9" y="136.8">R5</text>
<text x="172" y="138">HDRX1P</text>
<text x="172" y="140.6">HDRX1N</text>
<text x="205" y="140.6">SSRXM</text>
<text x="205.2" y="138">SSRXP</text>
<text x="248.9" y="139.3">2k</text>
<text x="172" y="145.6">HDRX2P</text>
<text x="172" y="148.2">HDRX2N</text>
<text x="248.9" y="144.3">D1</text>
<text x="248.9" y="146.8">LED</text>
<text x="205.7" y="150.7">GPIO0</text>
<text x="205.7" y="154.5">GPIO1</text>
<text x="172" y="158.3">RXDDCSDA</text>
<text x="172" y="160.9">RXDDCSCL</text>
<text x="202" y="158.3">USB_REXT</text>
<text x="172" y="167.2">HDRXDET</text>
<text x="192.7" y="166">GPIO2/SPICS/URTX</text>
<text x="237.5" y="163.4">R6</text>
<text x="237.5" y="166">200R</text>
<text x="248.9" y="163.4">R4</text>
<text x="248.9" y="166">0R</text>
<text x="172" y="169.8">HDRXHPD</text>
<text x="185.2" y="168.5">GPIO3/SPISCLK/URRX/SDA</text>
<text x="191.8" y="171">GPIO4/SPIMOSI/SCL</text>
<text x="196.7" y="173.6">GPIO5/SPIMISO</text>
<text x="232.9" y="173.6">GND</text>
<text x="244.3" y="173.6">GND</text>
<text x="172" y="174.9">HDRX_REXT</text>
<text x="172" y="179.9">MCU_SEL</text>
<text x="207.3" y="179.9">XTIN</text>
<text x="172" y="182.5">DVO_D7</text>
<text x="205.6" y="182.5">XTOUT</text>
<text x="152.4" y="196.4">R3</text>
<text x="223.5" y="196.4">C25</text>
<text x="236.6" y="197.1">Q22FA12800489</text>
<text x="243.2" y="194.5">Y1</text>
<text x="257.8" y="196.4">C24</text>
<text x="152.4" y="199">1.6k</text>
<text x="223.5" y="199">22pF</text>
<text x="257.8" y="199">22pF</text>
<text x="147.8" y="207.9">GND</text>
<text x="218.9" y="207.9">GND</text>
<text x="232.9" y="207.9">GND</text>
<text x="253.2" y="207.9">GND</text>
<text x="55.8" y="213.6">+3V3</text>
<text x="41.5" y="226.9">0.1uF</text>
<text x="43.1" y="224.4">C29</text>
<text x="47.5" y="234.5">GND</text>
<text x="59.3" y="243.1" transform="rotate(-90 59.3 243.1)">VCC</text>
<text x="61.8" y="244.7">CLK</text>
<text x="62.8" y="242.2">~{CS}</text>
<text x="32.6" y="251.1">W25Q16JVSNIQ</text>
<text x="44.2" y="248.5">U7</text>
<text x="58.4" y="249.8">DO/IO_{1}</text>
<text x="59.2" y="247.2">DI/IO_{0}</text>
<text x="49" y="254.9">~{HOLD}/~{RESET}/IO_{3}</text>
<text x="58.3" y="252.3">~{WP}/IO_{2}</text>
<text x="87.6" y="252.3">+3V3</text>
<text x="59.3" y="258.6" transform="rotate(-90 59.3 258.6)">GND</text>
<text x="56.4" y="270.1">GND</text>
</g>
<g font-size="1.8" fill="#a90000">
<text x="38.7" y="32.8">18</text>
<text x="38.7" y="35.3">39</text>
<text x="73.6" y="32.8">2</text>
<text x="73.6" y="35.3">5</text>
<text x="73.6" y="37.8">8</text>
<text x="38.7" y="46.7">16</text>
<text x="39.3" y="44.2">1</text>
<text x="73" y="42.9">48</text>
<text x="73" y="45.5">52</text>
<text x="38.7" y="49.3">31</text>
<text x="38.7" y="51.8">33</text>
<text x="73" y="48">56</text>
<text x="73" y="50.5">60</text>
<text x="38.7" y="54.4">41</text>
<text x="73" y="58.2">10</text>
<text x="73.6" y="55.6">6</text>
<text x="38.7" y="63.2">17</text>
<text x="38.7" y="65.8">30</text>
<text x="73" y="60.7">12</text>
<text x="73" y="65.8">20</text>
<text x="38.7" y="68.3">32</text>
<text x="38.7" y="70.9">34</text>
<text x="73" y="68.3">23</text>
<text x="73" y="70.9">47</text>
<text x="38.7" y="73.4">40</text>
<text x="38.7" y="75.9">64</text>
<text x="73" y="75.9">24</text>
<text x="38.7" y="79.8">65</text>
<text x="73" y="78.5">51</text>
<text x="73" y="81">55</text>
<text x="73" y="83.6">59</text>
<text x="73" y="88.6">15</text>
<text x="73" y="91.2">19</text>
<text x="73" y="93.7">25</text>
<text x="73" y="96.3">50</text>
<text x="168.2" y="121.7">49</text>
<text x="168.2" y="124.2">46</text>
<text x="213.3" y="121.7">4</text>
<text x="213.3" y="124.2">3</text>
<text x="168.2" y="129.3">54</text>
<text x="168.2" y="131.8">53</text>
<text x="212.7" y="129.3">11</text>
<text x="213.3" y="131.8">9</text>
<text x="168.2" y="136.9">58</text>
<text x="212.7" y="136.9">14</text>
<text x="168.2" y="139.4">57</text>
<text x="212.7" y="139.4">13</text>
<text x="168.2" y="144.5">62</text>
<text x="168.2" y="147.1">61</text>
<text x="212.7" y="149.6">42</text>
<text x="212.7" y="153.4">43</text>
<text x="168.2" y="157.2">27</text>
<text x="168.2" y="159.8">26</text>
<text x="213.3" y="157.2">7</text>
<text x="168.2" y="166.1">28</text>
<text x="212.7" y="164.8">38</text>
<text x="212.7" y="167.4">36</text>
<text x="168.2" y="168.7">29</text>
<text x="168.2" y="173.7">45</text>
<text x="212.7" y="169.9">35</text>
<text x="212.7" y="172.5">37</text>
<text x="168.2" y="178.8">44</text>
<text x="212.7" y="178.8">21</text>
<text x="168.2" y="181.4">63</text>
<text x="212.7" y="181.4">22</text>
<text x="231.1" y="190.2">1</text>
<text x="234.7" y="186.8" transform="rotate(-90 234.7 186.8)">2</text>
<text x="237.4" y="190.2">3</text>
<text x="234.7" y="195.7" transform="rotate(-90 234.7 195.7)">4</text>
<text x="58.2" y="238.2" transform="rotate(-90 58.2 238.2)">8</text>
<text x="66.6" y="241">1</text>
<text x="66.6" y="243.6">6</text>
<text x="66.6" y="246.1">5</text>
<text x="66.6" y="248.7">2</text>
<text x="66.6" y="251.2">3</text>
<text x="66.6" y="253.7">7</text>
<text x="58.2" y="261.1" transform="rotate(-90 58.2 261.1)">4</text>
</g>
<g font-size="1.8" fill="#725600">
<text x="151.4" y="125.3">HDMI_CN</text>
<text x="151.5" y="122.8">HDMI_CP</text>
<text x="223.7" y="122.8">USB_DP</text>
<text x="223.7" y="125.3">USB_DM</text>
<text x="149" y="130.4">HDMI_RX0P</text>
<text x="223.7" y="130.4">USB_SSTXP</text>
<text x="149" y="132.9">HDMI_RX0N</text>
<text x="223.7" y="132.9">USB_SSTXN</text>
<text x="149" y="140.6">HDMI_RX1N</text>
<text x="149" y="138">HDMI_RX1P</text>
<text x="223.7" y="140.6">USB_SSRXN</text>
<text x="223.7" y="138">USB_SSRXP</text>
<text x="149" y="148.2">HDMI_RX2N</text>
<text x="149" y="145.6">HDMI_RX2P</text>
<text x="146.4" y="158.3">HDMI_I2C_SDA</text>
<text x="146.4" y="160.9">HDMI_I2C_SCL</text>
<text x="150.6" y="167.2">HDMI_DET</text>
<text x="150.1" y="169.8">HDMI_HPD</text>
</g>
<g font-size="1.8" fill="#0f0f0f">
<text x="220.6" y="167.3">SPI_SCK</text>
<text x="221.9" y="164.8">SPI_CS</text>
<text x="219.7" y="169.8">SPI_MOSI</text>
<text x="219.7" y="172.4">SPI_MISO</text>
<text x="73.3" y="243.5">SPI_SCK</text>
<text x="74.5" y="241">SPI_CS</text>
<text x="72.4" y="246">SPI_MOSI</text>
<text x="72.4" y="248.6">SPI_MISO</text>
</g>
<g font-size="1.8" fill="#0000c2">
<text x="253.4" y="164.1">Place</text>
<text x="253.4" y="166.1">to</text>
<text x="256.4" y="166.1">chip</text>
<text x="259.8" y="164.1">close</text>
<text x="159.4" y="197.1">Place</text>
<text x="165.8" y="197.1">close</text>
<text x="159.4" y="199.1">to</text>
<text x="162.4" y="199.1">chip</text>
</g>
<g font-size="1.8" fill="#840084">
<text x="241.3" y="199.6">24MHz</text>
<text x="242" y="202.2">12pF</text>
</g>
</svg>
